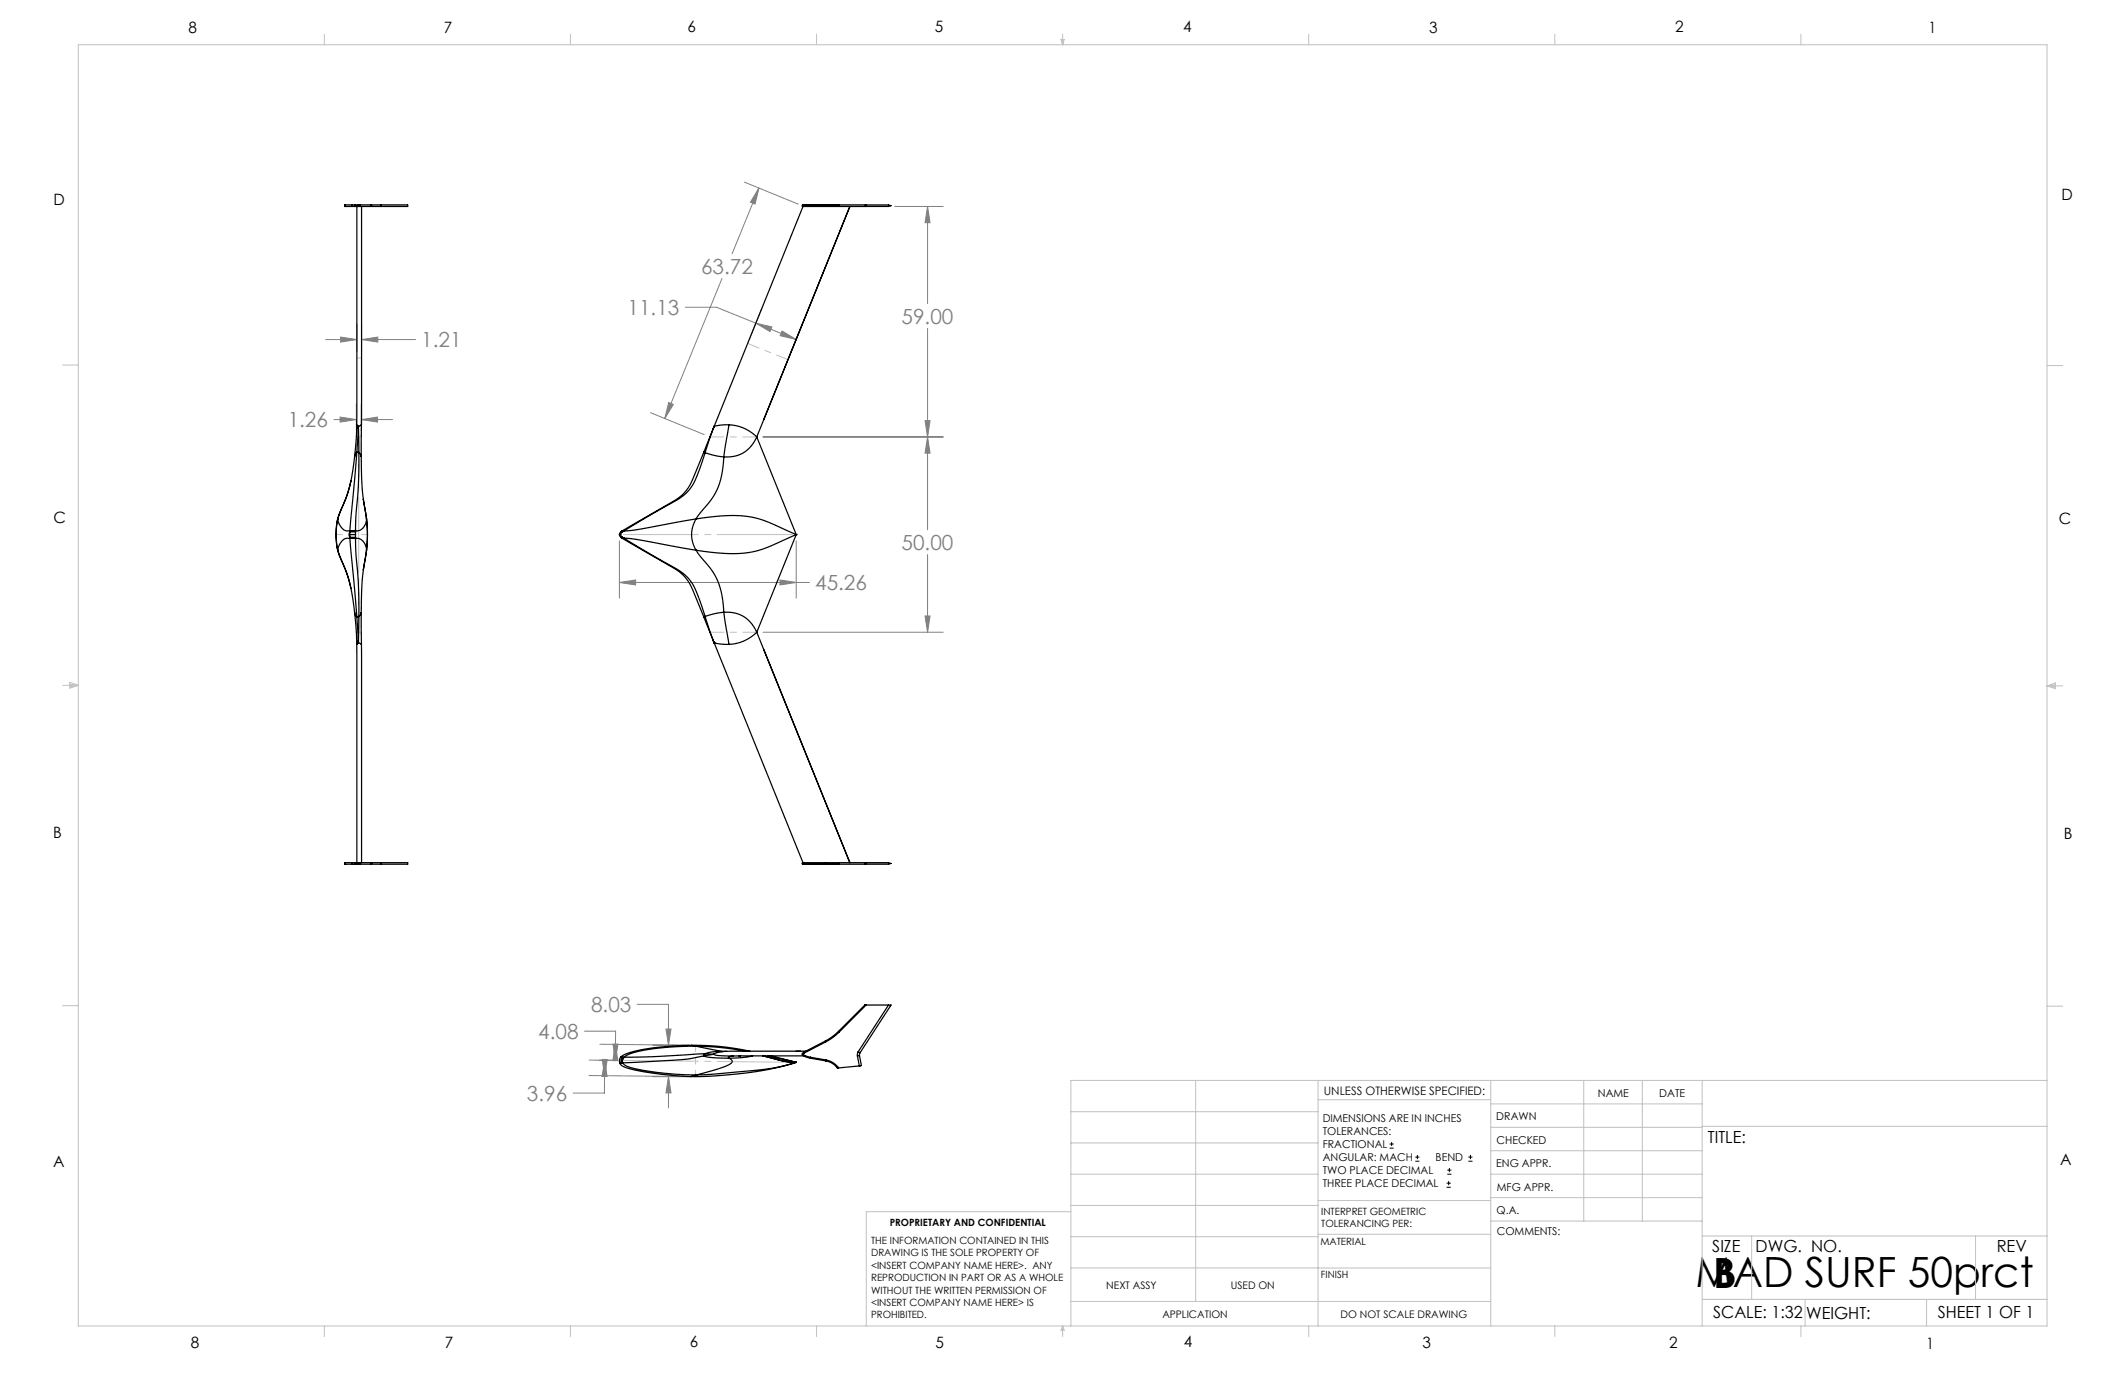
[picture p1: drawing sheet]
<svg xmlns="http://www.w3.org/2000/svg" width="432mm" height="279mm" viewBox="0 0 432 279" stroke-linecap="round" stroke-linejoin="round" font-family="sans-serif">
<g fill="none" stroke="#000" stroke-width=".2">
<path d="M282.4 233.3h.8M282.4 232.5h.8M282.8 232v.9M287.6 236h.8M287.6 235.1h.8M288 234.7v.8M294.1 238.6h.8M294.1 237.8h.8M294.5 237.3v.9M298.4 236h.8M298.4 235.1h.8M298.8 234.7v.8"/>
<path d="M293.9 241.3h.9M293.9 240.4h.9M294.4 240v.8"/>
</g>
<g fill="none" stroke="#808080" stroke-width=".2">
<path d="M151.3 37l10.9 4.5M154.2 38.2l-5.4 13.4M154.2 38.2l-.8 3.3-.9-.4zM146.7 56.6l-11.6 28.4M181.8 42h9.9M188.5 42l.5 3.3h-1zM188.5 42v19.7M66.2 69h6.3M69.2 68.5l3.3 .5-3.3 .5zM72.5 65.8v5.7M73.5 69l3.3-.5v1zM73.5 65.8v5.7"/>
<path d="M73.5 69h10.9M139.2 62.4h6.4l16.2 6.6M153.6 65.7l3.2 .7-.3 1zM154.8 62.7l-2.4 5.9M158.9 67.3l2.9 1.7-3.3-.8zM163 66l-2.4 5.9M188.5 66.7v40.9M67.8 85.3h4.6M69.1 84.8l3.3 .5-3.3 .5zM72.4 82.1v5.4M73.4 82.1v5.4M73.4 85.3h6.4"/>
<path d="M73.4 85.3l3.3-.5v1zM132.2 83.8l10.9 4.5M135.9 81.8l.9 .4-1.7 2.8zM155 88.8h36.7M188 85.5h1l-.5 3.3zM188.5 88.8l.5 3.3h-1zM125.9 118.4l3.3-.5v1zM125.9 109.9v11.6M125.9 118.4h38.6M158.5 117.9l3.3 .5-3.3 .5zM161.8 109.9v11.6M188.5 112.7v15.8"/>
<path d="M155 128.5h36.7M188 125.2h1l-.5 3.3zM118.7 209.5h6.4l-.1 6M119.7 218.5l20.4 .3M119.7 215.4l4.9 .1M121.9 212.2l18.2 .2h-7.4M122.4 215.3h1l-.5 3.3zM122.9 215.4l.5 3.3h-1.1zM122.9 215.4l-.1 6.7h-6.3M124.6 212.2h1l-.6 3.3zM125.1 212.2l.4 3.3h-1zM129.5 204.1h6.3v8.3"/>
<path d="M132.7 218.8h7.4M135.3 209.1h1l-.5 3.3zM135.8 218.8l.5 3.3h-1zM135.8 218.8v6.3"/>
</g>
<path d="M153.8 88.8h-9.5M153.8 128.5h-9.5" fill="none" stroke="#c0c0c0" stroke-width=".2" stroke-dasharray="15.2 1.3 1.3 1.3" stroke-dashoffset="12.4"/>
<path d="M151.9 69.8l8.2 3.3" fill="none" stroke="#c0c0c0" stroke-width=".2" stroke-dasharray="15.2 1.3 1.3 1.3" stroke-dashoffset="12.7"/>
<path d="M125.9 108.6h35.9M125.9 215.5l35.9 .4" fill="none" stroke="#c0c0c0" stroke-width=".2" stroke-dasharray="15.2 1.3 1.3 1.3" stroke-dashoffset="-.8"/>
<path d="M72.5 72.8h1M72.4 88.8h1M72.4 128.5h1" fill="none" stroke="#c0c0c0" stroke-width=".2" stroke-dasharray="15.2 1.3 1.3 1.3"/>
<path d="M74.7 108.6h-6.4M141.3 218.8v-6.4" fill="none" stroke="#c0c0c0" stroke-width=".2" stroke-dasharray="15.2 1.3 1.3 1.3" stroke-dashoffset="14"/>
<path d="M72.9 88.8v39.7" fill="none" stroke="#c0c0c0" stroke-width=".2" stroke-dasharray="15.2 1.3 1.3 1.3" stroke-dashoffset="6.8"/>
<g fill="none" stroke="#c0c0c0" stroke-width=".2">
<path d="M15.9 9.1h400.1v260.3h-400.1zM65.9 6.9v2.2M115.9 6.9v2.2M165.9 6.9v2.2M215.6 8h.6l-.3 1.1zM215.7 8l.2 1.1M215.9 6.9v2.2M216 8l-.1 1.1M265.9 6.9v2.2M315.9 6.9v2.2M365.9 6.9v2.2M12.7 74.2h3.2"/>
<path d="M416 74.3h3.1M12.7 139.3h3.2M14.2 139l1.7 .3M14.2 138.7l1.7 .6-1.7 .5zM15.9 139.3l-1.7 .2M416 139.4h3.1M416 139.4l1.7-.6v1.1zM416 139.4l1.7 .2M417.7 139.1l-1.7 .3M12.7 204.4h3.2M243 219.5v45M267.8 219.5v49.9"/>
<path d="M302.9 219.5v49.9M321.8 219.5v28.6M333.7 219.5v28.6M345.9 219.5v49.9M416 204.5h3.1M416 219.5h-198.4v49.9M217.6 238.6h50.2M217.6 232.2h50.2M217.6 225.9h50.2M267.8 223.5h35.1M302.9 233.8h43M302.9 229.1h43"/>
<path d="M302.9 224.3h43M302.9 238.6h43M345.9 228.9h70.1M217.6 257.6l85.3 .1M217.6 251.3h50.2M217.6 244.9h50.2M217.6 246.2h-41.6v23.2M267.8 250.8h35.1M267.8 243.9h35.1M302.9 248.1h43M302.9 243.4h43M345.9 251.2h70.1"/>
<path d="M355.9 251.2v12.8M401.4 251.2v12.8M65.9 269.4v2.2M115.9 269.4v2.2M165.9 269.4v2.2M215.9 269.4v2.2M215.9 269.4l.3 .9h-.6zM217.6 264.5h85.3M265.9 269.4v2.2M315.9 269.4v2.2M345.9 264h70.1M365.9 269.4v2.2"/>
<path d="M366.8 264v5.4M391.5 264v5.4"/>
</g>
<g fill="#808080">
<path d="M188 125.2h1l-.5 3.3zM188.5 88.8l.5 3.3h-1zM188.5 42l.5 3.3h-1zM188 85.5h1l-.5 3.3zM153.6 65.7l3.2 .7-.3 1zM158.9 67.3l2.9 1.7-3.3-.8zM135.9 81.8l.9 .4-1.7 2.8zM154.2 38.2l-.8 3.3-.9-.4zM69.1 84.8l3.3 .5-3.3 .5zM73.4 85.3l3.3-.5v1zM69.2 68.5l3.3 .5-3.3 .5zM73.5 69l3.3-.5v1zM125.1 212.2l.4 3.3h-1zM124.6 212.2h1l-.6 3.3zM122.4 215.3h1l-.5 3.3zM122.9 215.4l.5 3.3h-1.1zM135.8 218.8l.5 3.3h-1zM135.3 209.1h1l-.5 3.3z"/>
<path d="M125.9 118.4l3.3-.5v1zM158.5 117.9l3.3 .5-3.3 .5z"/>
</g>
<g fill="none" stroke="#000" stroke-width=".25">
<path d="M70.1 42h.1M70.2 41.6h1.4M70.2 42h1.4M70.2 41.6h-.1v.4M70.2 41.6l-.1 .2 .1 .2M71.6 42h.6M71.6 41.6h.6M71.6 41.6l-.1 .2 .1 .2M72.2 41.6h.5M72.2 42h.5M72.2 41.6l-.2 .2 .2 .2M72.5 42v44.4"/>
<path d="M72.7 41.6h.4M72.7 42h.4M72.7 41.6l-.1 .2 .1 .2M73.1 41.6h2.3M73.1 41.6l.1 .2-.1 .2M73.1 42h2.3M73.5 42l-.1 44.3M75.4 41.6h2M75.4 42h2M75.4 41.6l.1 .2-.1 .2M77.4 41.6h5.4v.4h-5.4M77.4 41.6l.1 .2-.1 .2"/>
<path d="M163.1 41.9l.3 .1M163.2 41.6a.17 .17 0 0 0-.2 .2 .17 .17 0 0 0 .2 .2l-18.1 44.6M163.2 41.6h1.5M163.2 41.6h.1M163.4 42h4.4M163.4 41.6h4.4M163.4 41.6h-.3M163.4 41.6v.4M164.7 41.6h3.1M164.7 41.6h.1M167.8 41.6h2.7M167.8 42h2.7"/>
<path d="M167.8 41.6v.4M167.8 41.6h2.4M167.8 41.6h.1M170.2 41.6h.1M170.5 41.6h5.4M170.5 42h5.4M170.5 41.6l-.1 .2 .1 .2M175.8 41.7l4.7-.1 .6 .2-.6 .2h-4.5l-.2-.1zM71.3 97.7a33 33 0 0 1-2.5 7.1l-.1 .4M71.3 97.7a39.9 39.9 0 0 1-2.6 7.4l-.1 .3M72 92.9l-.7 4.8M72 92.8v.1"/>
<path d="M72.5 91.9l-1.4 15.9M72.5 91.9l.4 .1M72.5 91.9l-.2 .2-.3 .8M72.5 91.9h.1M72.8 87l-.3 4.9M72.8 87h.1M72.8 86.8v.2M72.8 86.8h.1M72.8 86.6l-.3-.3-.5 6.5M72.8 86.6v.4M72.8 86.6v.2M72.8 87l.1 5"/>
<path d="M72.8 86.6h.1M72.9 92l-.1 6.5-.5 5.9-.1 3.5M72.9 92l.5 .8M72.9 92h.1M73.4 92.8h.1M73.4 92.8l.1 5.4 .3 3.3M73.4 86.3l-.6 .3M73.4 86.3h.1M73.4 86.3v6.5M143 91.9l-2.1 5a10 10 0 0 1-5.5 5.8l-8.9 5.1M143 91.9l.3 .1M143 91.9h.1"/>
<path d="M143.3 92a23.4 23.4 0 0 1-3.4 7.7l-1.9 1.6-11.1 6.6M143.3 92l1.8 .5 2 .3M143.3 92h.1M145 87l-2 4.9M145 87h.1M145 87l-1.7 5M145 86.8h.1M145.1 86.6v.1M145.1 86.6l-.1 .4M145.1 86.6h.1M145.1 86.6l-.1 .2M147.1 92.8a14.7 14.7 0 0 1-4.6 11.2l-1.1 1.5"/>
<path d="M148.1 86.3a8.5 8.5 0 0 1 5.7 2.5M148.1 86.3l-3 .3M148.1 86.3l-1 6.5M153.8 88.8a6.4 6.4 0 0 1-6.7 4M153.8 88.8l8 19.8M155.2 85.3l17.5-43.3-18.9 46.8M68.6 105.4a15.3 15.3 0 0 0 0 6.4M68.6 105.4a2.3 2.3 0 0 0 2.3 2.5l.2-.1M68.6 111.8l.8 2.1a24.4 24.4 0 0 1 1.9 5.7M68.6 111.8l.1 .2M68.7 105.2a15.1 15.1 0 0 0 0 6.8M68.7 112l.5 1.3a26.3 26.3 0 0 1 2.1 6.3"/>
<path d="M68.7 105.2l-.1 .2M71.1 108.6h1.1M71.1 108.6v.6M71.1 108.1l-.2 .5 .2 .6M71.1 109.2v.2M71.1 108.1v.5M71.1 108.1h1.1M71.1 107.9v.2M71.1 107.9h1.1M71.1 109.4h.1M71.1 109.4a1.85 1.85 0 0 0-2.2 1.4l-.3 1M71.1 107.8v.1"/>
<path d="M71.1 109.4l1.4 15.9M71.1 107.8l1.1 .1M71.3 119.6l.7 4.8M72.2 108.6v.6M72.2 108.1v.5M72.2 109.2h-1.1M72.2 109.2v.2M72.2 109.4a2.16 2.16 0 0 1 2.3 2.4M72.2 109.4h-1.1M72.2 109.4l.1 3.5 .5 5.9 .1 6.5M72.2 107.9h.1M72.2 109.4h.1"/>
<path d="M72.2 107.9v.2M73.8 115.8l-.3 3.2-.1 5.5M73.8 101.5l.7 3.9M73.8 115.8h.1M74.5 105.4h.1M74.5 111.9l-.7 3.9M74.5 105.4a27.2 27.2 0 0 1 0 6.5M74.5 105.4a2.18 2.18 0 0 1-2.3 2.5M74.5 105.4a27.3 27.3 0 0 1 0 6.4M74.5 111.8l-.7 4M74.5 111.8v.1M125.9 108.6l.3 .6"/>
<path d="M125.9 108.6h.2M126.1 108.6l.4 .6M126.2 109.2l.2 .2M126.2 108.1h.3M126.2 108.1l-.3 .5M126.4 107.9l-.2 .2M126.4 109.4h.1M126.4 107.9h.4M126.5 107.8l-.1 .1M126.5 109.4l11.3 6.6a11 11 0 0 1 3.8 5.8l1.4 3.6M126.5 109.4h.1M126.5 107.8l.4 .1"/>
<path d="M126.5 108.1l-.4 .5M126.5 109.2h-.3M126.5 109.2l.3 .2M126.8 109.4a42.7 42.7 0 0 1 8.3 1.3l6.3 1.1M126.8 109.4h.1M126.8 109.4h-.4M126.8 107.9l-.3 .2M126.9 109.4l10.2 6a9.4 9.4 0 0 1 4.9 6.1l1.3 3.8M126.9 107.9h-.1M126.9 109.4h-.4M141.4 105.5a30.6 30.6 0 0 1 11.4-.4l3.1 .9 5.9 2.6M141.4 105.5a6.1 6.1 0 0 0 0 6.3"/>
<path d="M141.4 105.5l-11.3 2-3.3 .4M141.4 111.8l.8 1.1a15.1 15.1 0 0 1 4.6 8.5l.3 3M161.8 108.7h.1M161.8 108.6l-1.9 .9a23.1 23.1 0 0 1-9.5 3 43.2 43.2 0 0 1-9-.7M161.8 108.6l-8 19.9M161.8 108.6h.1M72 124.4l.5 6.5M72 124.4l.3 .7 .2 .2M72 124.4h.1M72.5 130.9v44.4M72.5 125.3h.1M72.5 125.3l.3 4.9"/>
<path d="M72.8 130.2v.4M72.8 130.2v.2M72.8 130.4h.1M72.8 130.6l-.3 .3M72.8 130.6h.1M72.8 130.4v.2M72.8 130.2h.1M72.8 130.6l.6 .3M72.9 125.3h-.4M72.9 125.3l-.1 4.9M72.9 125.3h.1M73.4 124.5l-.5 .8"/>
<path d="M73.4 124.5h.1M73.4 124.5v6.4M73.4 130.9l.1 44.4M73.4 130.9h.1M143 125.4h.1M143 125.4l2 4.8M143.3 125.3h.1M143.3 125.3l-.3 .1M143.3 125.3l1.7 4.9M145 130.2l.1 .4M145 130.2h.1M145 130.2v.2"/>
<path d="M145 130.4l.1 .2M145 130.4h.1M145.1 130.6h.1M145.1 130.6l3 .3M145.1 130.6l18.1 44.7a.17 .17 0 0 0-.2 .2 .17 .17 0 0 0 .2 .1M147.1 124.4a6.4 6.4 0 0 1 6.7 4.1M147.1 124.4l-2 .3-1.8 .6M147.1 124.4l1 6.5M153.8 128.5a8.5 8.5 0 0 1-5.7 2.4M153.8 128.5l18.9 46.8-17.5-43.3M70.1 175.3h.1M70.1 175.3v.3h.1"/>
<path d="M70.2 175.3h1.4M70.2 175.6h1.4M70.2 175.3l-.1 .2 .1 .1M71.6 175.3h.6M71.6 175.3l-.1 .2 .1 .1M71.6 175.6h.6M72.2 175.3h.5M72.2 175.6h.5M72.2 175.3l-.2 .1 .2 .2M72.7 175.3h.4M72.7 175.6h.4M72.7 175.3l-.1 .1 .1 .2"/>
<path d="M73.1 175.6h2.3M73.1 175.3l.1 .1-.1 .2M73.1 175.3h2.3M75.4 175.3h2M75.4 175.6h2M75.4 175.3l.1 .2-.1 .1M77.4 175.3h5.4v.3h-5.4M77.4 175.3l.1 .1-.1 .2M163.1 175.6h.3M163.2 175.6h1.5M163.2 175.6h.1M163.4 175.3h4.4"/>
<path d="M163.4 175.3v.3M163.4 175.6h4.4M163.4 175.3h-.3M164.7 175.6h3.1M164.7 175.6h.1M167.8 175.3h2.7M167.8 175.6h2.7M167.8 175.3v.3M167.8 175.6h2.4M167.8 175.6h.1M170.2 175.6h.1M170.3 175.6h-.1"/>
<path d="M170.5 175.3h5.4M170.5 175.6h5.4M170.5 175.3l-.1 .1 .1 .2M175.8 175.4l4.7-.1 .6 .2-.6 .1h-4.5l-.2-.1zM125.9 216l.1 .1M126 216.1a3.1 3.1 0 0 0 2.1 1.1l5.6 1 6.7 .6M126.1 214.8a1.12 1.12 0 0 0-.2 1.2M126.2 216h-.3M126.2 216l-.2 .1M126.5 214.8h-.4M126.5 214.8a1.05 1.05 0 0 0-.3 1.2M126.5 216h-.3"/>
<path d="M126.6 216a2.69 2.69 0 0 0 2.2 1.1l3.8 .7a64.5 64.5 0 0 0 9 .6M126.6 216h-.1M126.8 214.8h.1M126.8 214.8a.98 .98 0 0 0-.3 1.2M126.8 214.8h-.3M126.9 214.8a.97 .97 0 0 0-.3 1.2M140.5 212.4a52.4 52.4 0 0 1 11.9 1.2M140.5 212.4l-5.8 .3a23.8 23.8 0 0 0-8.3 1.9l-.3 .2M140.5 212.4l.9 .2M141.4 212.6a41 41 0 0 0-13.6 1.6l-1 .6M141.4 212.6l5.5 1.1M141.4 212.6l4.9 .2 5.2 .8"/>
<path d="M141.6 218.4l-1.2 .4M143.1 214.6a40 40 0 0 1-9.5 1l-7 .4M143.1 214.6l1.8 .3 3.2 .1M143.1 214.6h.1M143.3 214.1h.1M143.3 214.1l-10.7 .6-5.7 .1M143.3 214.1l1.7 .1M143.3 214.1l-.2 .2v.3M145 214.3l-1.9 .3M145 214.2h.1M145 214.2v.1M145.1 214.2l1 .3 2.9 .1"/>
<path d="M145.1 214.2l-.1 .1M145.1 214.2h.1M145.1 214.2h-.1M146.7 213.7h-.6a6.3 6.3 0 0 0-2.8 .4M147.5 213.6l-1.5 .2-.9 .4M147.5 213.6l-.9 .1M148.1 215l.3 .2a.58 .58 0 0 1 .4 .6 .58 .58 0 0 1-.6 .5l-2 .8-4.6 1.3M149 214.6l-.9 .2-.1 .1 .1 .1M150.5 214.6h-1.5M153 214.6l-2 .3-2.9 .1M155 214.6l4.5 1.1 2.3 .2M156 214.6l5.8 1.3"/>
<path d="M156.6 214.6l5.2 1.3M161.8 213.6h.9M161.8 215.9l-4.2 1.1-5.1 .9-7.2 .7-4.9 .2M161.8 215.9l-3.4 .9-3.4 .5-9.6 .9-3.8 .2M161.8 215.9h.1M163.1 214.5l1.6 .5M163.2 214.3l1.5 .5M163.2 214.3l-.1 .2M163.3 214.6h-13.1M163.3 213.8l-.3 .3 .1 .4M163.3 213.8l.1 .2M163.4 214l-.2 .2v.1"/>
<path d="M163.7 213.6h-16.2M164.7 215l3.1 .6M164.7 214.8v.2M164.7 214.8l3.1 .6M167.7 211.6l-4.4 2.2M167.7 211.6l.1 .1M167.8 211.7l-4.4 2.3M167.8 215.6a3.8 3.8 0 0 1 2.3 1.4M167.8 215.4a4 4 0 0 1 2.5 1.5M167.8 215.4v.2M170.1 217h.3M170.3 216.9l.1 .1"/>
<path d="M170.3 216.9l-.2 .1M170.4 209.6l-1.6 1.3-1.1 .7M170.4 209.6l.1 .1M170.4 217h-.1M170.5 209.7l-1.2 1.1-1.5 .9M174.2 214.6l.4 2M174.4 213.7l-.2 .9M174.4 213.7l.4 .2M174.6 216.6l-4.2 .4M174.6 216.6h.1M174.6 214.5l.4 2-.4 .1M174.6 214.5l-.4 .1"/>
<path d="M174.8 213.9l-.2 .6M175.7 204.2l-5.3 5.4M175.7 204.2h.3M176 204.2l-5.5 5.5M176 204.2h5.1l-6.3 9.7M180.5 204.2l-6.1 9.5"/>
</g>
<g font-size="8.5">
<text x="344.5" y="261.6">MAD SURF 50prct</text>
<text x="348.1" y="261.8">B</text>
</g>
<g font-size="4.2" fill="#808080">
<text x="142.5" y="55.7">63.72</text>
<text x="127.5" y="64">11.13</text>
<text x="183.2" y="65.8">59.00</text>
<text x="85.6" y="70.6">1.21</text>
<text x="58.5" y="86.9">1.26</text>
<text x="183.2" y="111.8">50.00</text>
<text x="165.6" y="120">45.26</text>
<text x="120.1" y="205.7">8.03</text>
<text x="109.4" y="211.1">4.08</text>
<text x="107.1" y="223.7">3.96</text>
</g>
<g font-size="3.4">
<text x="347.1" y="232.3">TITLE:</text>
<text x="347.9" y="254.3">SIZE</text>
<text x="356.7" y="254.4">DWG. NO.</text>
<text x="405.7" y="254.5">REV</text>
<text x="348.1" y="267.9">SCALE: 1:32</text>
<text x="367" y="268">WEIGHT:</text>
<text x="393.8" y="267.9">SHEET 1 OF 1</text>
</g>
<g font-size="3.2">
<text x="38.3" y="6.7">8</text>
<text x="90.2" y="6.7">7</text>
<text x="139.7" y="6.5">6</text>
<text x="190" y="6.5">5</text>
<text x="240.4" y="6.5">4</text>
<text x="290.4" y="6.7">3</text>
<text x="340.4" y="6.5">2</text>
<text x="391.9" y="6.7">1</text>
<text x="10.9" y="41.6">D</text>
<text x="418.9" y="40.7">D</text>
<text x="10.9" y="106.3">C</text>
<text x="418.4" y="106.4">C</text>
<text x="10.8" y="170.2">B</text>
<text x="419.4" y="170.6">B</text>
<text x="10.8" y="237.2">A</text>
<text x="418.6" y="236.8">A</text>
<text x="38.8" y="273.8">8</text>
<text x="90.4" y="273.8">7</text>
<text x="140.2" y="273.8">6</text>
<text x="190.1" y="273.9">5</text>
<text x="240.5" y="273.8">4</text>
<text x="289" y="273.9">3</text>
<text x="339.1" y="273.8">2</text>
<text x="391.4" y="274.1">1</text>
</g>
<text font-size="2.4" x="269" y="222.4">UNLESS OTHERWISE SPECIFIED:</text>
<g font-size="2.2">
<text x="268.8" y="228">DIMENSIONS ARE IN INCHES</text>
<text x="304.1" y="227.7">DRAWN</text>
<text x="324.7" y="222.9">NAME</text>
<text x="337.2" y="222.9">DATE</text>
<text x="268.8" y="230.6">TOLERANCES:</text>
<text x="268.8" y="233.3">FRACTIONAL</text>
<text x="304.1" y="232.6">CHECKED</text>
<text x="268.8" y="236">ANGULAR: MACH</text>
<text x="268.8" y="238.6">TWO PLACE DECIMAL</text>
<text x="291.7" y="236">BEND</text>
<text x="304" y="237.2">ENG APPR.</text>
<text x="268.8" y="241.3">THREE PLACE DECIMAL</text>
<text x="304.2" y="241.9">MFG APPR.</text>
<text x="304.1" y="246.7">Q.A.</text>
<text x="304.1" y="250.9">COMMENTS:</text>
</g>
<g font-size="2.1">
<text x="224.8" y="262">NEXT ASSY</text>
<text x="250.1" y="261.9">USED ON</text>
<text x="236.2" y="267.8">APPLICATION</text>
<text x="272.4" y="267.8">DO NOT SCALE DRAWING</text>
</g>
<g font-size="2">
<text x="180.8" y="249.2">PROPRIETARY AND CONFIDENTIAL</text>
<text x="268.5" y="246.8">INTERPRET GEOMETRIC</text>
<text x="268.5" y="249.4">TOLERANCING PER:</text>
<text x="177" y="252.8">THE INFORMATION CONTAINED IN THIS</text>
<text x="177" y="255.3">DRAWING IS THE SOLE PROPERTY OF</text>
<text x="177" y="257.8">&lt;INSERT COMPANY NAME HERE&gt;. ANY</text>
<text x="268.3" y="252.9">MATERIAL</text>
<text x="177" y="260.3">REPRODUCTION IN PART OR AS A WHOLE</text>
<text x="177" y="262.9">WITHOUT THE WRITTEN PERMISSION OF</text>
<text x="268.4" y="259.7">FINISH</text>
<text x="177" y="265.4">&lt;INSERT COMPANY NAME HERE&gt; IS</text>
<text x="177" y="267.9">PROHIBITED.</text>
</g>
</svg>
